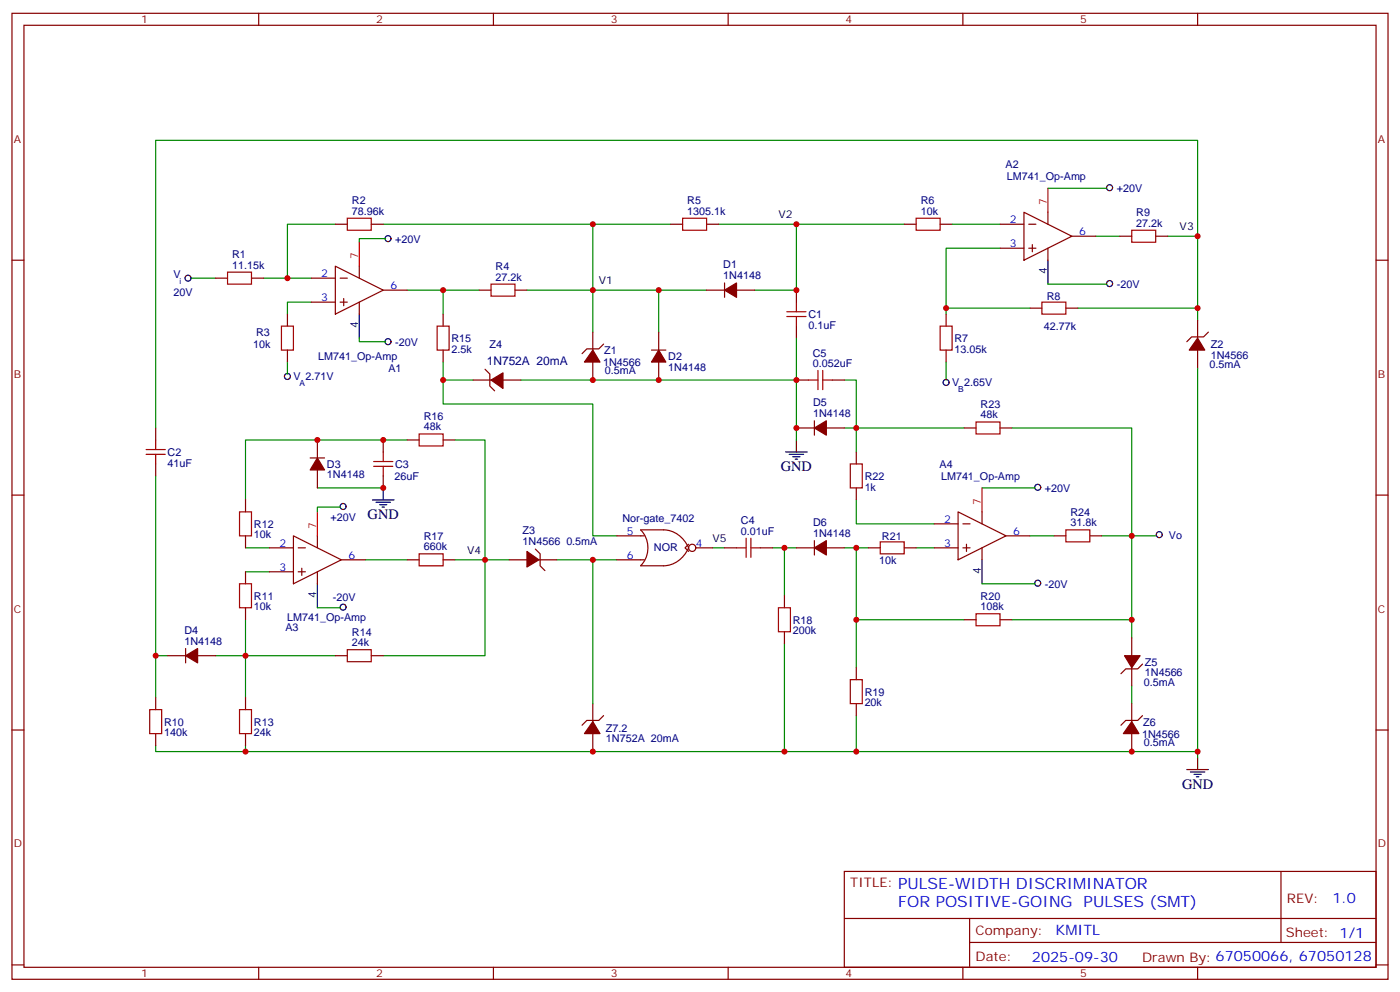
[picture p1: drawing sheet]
<svg xmlns="http://www.w3.org/2000/svg" width="412mm" height="292mm" viewBox="0 0 412 292" stroke-linecap="round" stroke-linejoin="round" font-family="sans-serif">
<g fill="none" stroke="#870000" stroke-width=".35">
<path d="M3.5 3.9h405.4v284.4h-405.4zM7.1 7.4h398.2v277.3h-398.2zM76.2 3.9v3.5M145.3 3.9v3.5M214.5 3.9v3.5M283.6 3.9v3.5M352.8 3.9v3.5M3.5 76.6h3.6M98.8 78.4l14.1 7-14.1 7.1zM98.8 66h3.5M105.8 78.4v3.5M109.4 66h3.5"/>
<path d="M197.6 66h3.5M208.1 66h3.6M266.3 66h3.6M276.9 66h3.6M294.6 66h7M294.6 73.1h7M301.6 62.5l14.1 7-14.1 7.1zM303 66h2.2M303 73.1h2.2M304.1 72v2.1M308.7 62.5v3.5M308.7 73.1v3.5"/>
<path d="M315.7 69.5h7.1M329.8 69.5h3.6M340.4 69.5h3.6M405.3 76.6h3.6M63.5 81.9h3.5M74.1 81.9h3.5M84.7 92.5v3.5M91.7 81.9h7.1M91.7 88.9h7.1M100.2 81.9h2.1M100.2 88.9h2.1M101.2 87.9v2.1"/>
<path d="M105.8 88.9v3.6M112.9 85.4h7M130.5 92.5v3.5M141.1 85.4h3.5M151.7 85.4h3.5M174.6 97.8v5.2M194 97.8v5.2M208.1 85.4h5.3M213.4 83.3v4.2M217 85.4h5.2M234.6 85.4v3.5M234.6 96v3.5"/>
<path d="M278.7 92.5v3.5M303.4 90.7h3.5M314 90.7h3.5M352.8 94.2v5.3M356 97.8l-1.5 1.4h-3.5l-1.4 1.4M84.7 103v3.6M130.5 103v3.6M139.3 111.9h5.3M142.9 108.7l1.4 1.4v3.5l1.4 1.4M148.2 111.9h5.3M174.6 106.6v5.3M177.8 101.3l-1.4 1.4h-3.5l-1.5 1.4"/>
<path d="M191.9 103h4.2M194 106.6v5.3M234.6 111.9h3.5M245.2 111.9h3.5M278.7 103v3.6M352.8 103v5.3M45.9 126v3.5M45.9 136.6v3.5M91.4 134.8h4.2M93.5 129.5v5.3M93.5 138.3v5.3M112.9 129.5v3.5"/>
<path d="M119.9 129.5h3.6M130.5 129.5h3.6M234.6 126h5.3M239.9 123.9v4.2M243.4 126h5.3M252.2 133v3.6M284 126h3.5M294.6 126h3.5M3.5 145.7h3.6M72.3 147.1v3.6M72.3 157.7v3.6M86.4 157.7l14.1 7.1-14.1 7z"/>
<path d="M93.5 157.7v3.6M112.9 140.1v3.5M181.7 157.7h8.1M239.9 159.1v4.3M252.2 143.6v3.5M275.2 154.2h7M282.2 150.7l14.1 7-14.1 7.1zM283.6 154.2h2.2M289.3 150.7v3.5M296.3 157.7h7.1M310.4 157.7h3.6M321 157.7h3.6"/>
<path d="M405.3 145.7h3.6M72.3 168.3v3.5M72.3 178.9v3.5M79.4 161.3h7M79.4 168.3h7M87.8 161.3h2.2M87.8 168.3h2.2M88.9 167.3v2.1M93.5 168.3v3.5M100.5 164.8h7.1M119.9 164.8h3.6M130.5 164.8h3.6"/>
<path d="M149.9 164.8h5.3M157.7 161.6l1.4 1.4v3.5l1.4 1.5M158.7 164.8h5.3M181.7 164.8h8.1M188.7 166.5a7.5 7.5 0 0 0 0-10.5h6.7a8.4 8.4 0 0 1 7.5 5.3 8.4 8.4 0 0 1-7.5 5.2h-6.7M202.8 160.2l-1 1.1 1 1M205 161.3h4.9M213.4 161.3h3.6M224 161.3h3.5M231.1 175.4v3.5M234.6 161.3h5.3M243.4 161.3h5.3"/>
<path d="M255.8 161.3h3.5M266.3 161.3h3.6M275.2 161.3h7M283.6 161.3h2.2M284.7 160.2v2.1M289.3 161.3v3.5M49.4 193h5.3M54.7 190.9v4.2M58.2 193h5.3M98.8 193h3.5M109.4 193h3.5M231.1 185.9v3.6"/>
<path d="M252.2 196.5v3.6M284 182.4h3.5M294.6 182.4h3.5M333.4 187.7v5.3M333.4 196.5v5.3M336.5 195.5l-1.4 1.4h-3.5l-1.4 1.4M3.5 214.9h3.6M45.9 205.4v3.5M45.9 215.9v3.6M72.3 205.4v3.5M72.3 215.9v3.6M174.6 207.1v5.3"/>
<path d="M174.6 215.9v5.3M177.8 210.6l-1.4 1.5h-3.5l-1.5 1.4M252.2 207.1v3.5M333.4 207.1v5.3M333.4 215.9v5.3M336.5 210.6l-1.4 1.5h-3.5l-1.4 1.4M405.3 214.9h3.6M248.7 256.5h156.6v28.2h-156.6zM377.3 256.5v20.9M248.7 270.4h156.5M285.6 277.4h119.6M285.6 270.4v14.1"/>
<path d="M3.5 284h3.6M76.2 284.7v3.6M145.3 284.7v3.6M214.5 284.7v3.6M283.6 284.7v3.6M352.8 284.7v3.6M405.3 284h3.6"/>
<circle cx="203.9" cy="161.3" r="1.06"/>
</g>
<g fill="none" stroke="#008700" stroke-width=".35">
<path d="M308.7 55.4h17.3M98.8 66h-14.1v15.9M112.9 66h61.7M113.6 70.2h-7.8v1.1M197.6 66h-23v19.4h-19.4M211.7 66h22.9v19.4h-12.4M234.6 66h31.7M280.5 66h14.1M294.6 73.1h-15.9v19.4M322.8 69.5h7M344 69.5h8.8v21.2M352.8 69.5v-28.2h-306.9v84.7"/>
<path d="M56.4 81.9h7.1M77.6 81.9h14.1M91.7 88.9h-7v3.6M105.8 99.5v1.1h7.8M119.9 85.4h10.6M141.1 85.4h-10.6v7.1M194 85.4v12.4M208.1 85.4h-33.5v12.4M234.6 99.5v30M278.7 90.7h24.7M308.7 83.6h17.3M317.5 90.7h35.3v3.5"/>
<path d="M84.7 106.6v3.5M130.5 111.9v7h44.1v38.8h7.1M130.5 106.6v5.3h8.8M153.5 111.9h81.1M248.7 111.9h3.5v21.1M278.7 106.6v5.3M352.8 108.3v114.7M119.9 129.5h-47.6v17.6M134.1 129.5h8.8v63.5h-30M248.7 126h35.3M298.1 126h35.3v56.4h-35.3M45.9 140.1v52.9"/>
<path d="M93.5 143.6h19.4M100.2 149.3h-6.7v1.4M252.2 147.1v7.1h23M289.3 143.6h15.5M303.4 157.7h7M324.6 157.7h15.8M72.3 161.3h7.1M72.3 168.3h7.1M93.5 178.9h6.7M107.6 164.8h12.3M134.1 164.8h15.8M164 164.8h17.7"/>
<path d="M174.6 164.8v42.3M209.9 161.3h3.5M227.5 161.3h7.1M231.1 161.3v14.1M248.7 161.3h7.1M252.2 161.3v35.2M269.9 161.3h5.3M289.3 171.8h15.5M49.4 193h-3.5v12.4M63.5 193h35.3M72.3 182.4v23M231.1 189.5v31.7"/>
<path d="M252.2 182.4h31.8M333.4 182.4v5.3M45.9 219.5v1.7h26.4M72.3 219.5v1.7h280.5M252.2 210.6v10.6M333.4 201.8v5.3"/>
</g>
<g fill="none" stroke="#000" stroke-width=".35">
<path d="M308.7 76.6v7M105.8 92.5v7M231.4 133h6.4M232.5 133.7h4.2M233.5 134.4h2.2M234.2 135.1h.7M234.6 129.5v3.5M109.7 147.1h6.4M110.8 147.8h4.2M111.8 148.6h2.1M112.5 149.3h.7M112.9 143.6v3.5"/>
<path d="M93.5 171.8v7.1M289.3 164.8v7M349.6 226.5h6.4M350.7 227.2h4.2M351.7 227.9h2.1M352.4 228.6h.7M352.8 223v3.5"/>
<circle cx="326.8" cy="55.2" r=".88"/>
<circle cx="114.3" cy="70.2" r=".88"/>
<circle cx="55.4" cy="81.9" r=".88"/>
<circle cx="326.8" cy="83.5" r=".88"/>
<circle cx="84.7" cy="110.8" r=".88"/>
<circle cx="114.3" cy="100.6" r=".88"/>
<circle cx="278.7" cy="112.6" r=".88"/>
<circle cx="101.1" cy="149.1" r=".88"/>
<circle cx="305.7" cy="143.4" r=".88"/>
<circle cx="341.5" cy="157.4" r=".88"/>
<circle cx="101.1" cy="178.7" r=".88"/>
<circle cx="305.7" cy="171.7" r=".88"/>
</g>
<g fill="none" stroke="#a10000" stroke-width=".35">
<path d="M102.3 64.2h7.1v3.6h-7.1zM201.1 64.2h7v3.6h-7zM269.9 64.2h7v3.6h-7zM333.4 67.8h7v3.5h-7zM67 80.1h7.1v3.5h-7.1zM82.9 96h3.5v7h-3.5zM128.8 96h3.5v7h-3.5zM144.6 83.6h7.1v3.6h-7.1zM231.8 93.2h5.6M231.8 91.8h5.6M234.6 88.9v2.9M234.6 93.2v2.8"/>
<path d="M276.9 96h3.6v7h-3.6zM306.9 88.9h7.1v3.6h-7.1zM238.1 111.9h2.8M240.9 109v5.7M242.4 111.9h2.8M242.4 109v5.7M43 133.7h5.7M43 132.3h5.7M45.9 129.5v2.8M45.9 133.7v2.9M110.1 137.3h5.6M110.1 135.9h5.6"/>
<path d="M112.9 133v2.9M112.9 137.3v2.8M123.5 127.7h7v3.6h-7zM250.5 136.6h3.5v7h-3.5zM287.5 124.2h7.1v3.5h-7.1zM70.6 150.7h3.5v7h-3.5zM219.8 158.4v5.7M221.2 158.4v5.7M259.3 159.5h7v3.5h-7zM314 156h7v3.5h-7zM70.6 171.8h3.5v7.1h-3.5zM123.5 163h7v3.5h-7z"/>
<path d="M217 161.3h2.8M221.2 161.3h2.8M229.3 178.9h3.5v7h-3.5zM102.3 191.2h7.1v3.6h-7.1zM287.5 180.7h7.1v3.5h-7.1zM44.1 208.9h3.5v7h-3.5zM70.6 208.9h3.5v7h-3.5zM250.5 200.1h3.5v7h-3.5z"/>
</g>
<path d="M308.7 55.4v7.1M105.8 71.3v7.1M93.5 150.7v7M289.3 143.6v7.1" fill="none" stroke="#f00" stroke-width=".35"/>
<g fill="#870000" stroke="#870000" stroke-width=".35">
<path d="M239.9 161.3l3.5-2.2v4.3z"/>
<path d="M239.9 126l3.5-2.1v4.2z"/>
<path d="M54.7 193l3.5-2.1v4.2z"/>
<path d="M93.5 134.8l2.1 3.5h-4.2z"/>
<path d="M194 103l2.1 3.6h-4.2z"/>
<path d="M213.4 85.4l3.6-2.1v4.2z"/>
<path d="M174.6 212.4l2.1 3.5h-4.5z"/>
<path d="M144.6 111.9l3.6-2.2v4.6z"/>
<path d="M333.4 212.4l2.1 3.5h-4.6z"/>
<path d="M331.3 193h4.5l-2.4 3.5z"/>
<path d="M352.8 99.5l2.1 3.5h-4.6z"/>
<path d="M174.6 103l2.1 3.6h-4.5z"/>
<path d="M155.2 162.3l3.5 2.5-3.5 2.1z"/>
</g>
<g fill="#c00">
<circle cx="352.8" cy="221.2" r=".88"/>
<circle cx="352.8" cy="90.7" r=".88"/>
<circle cx="352.8" cy="69.5" r=".88"/>
<circle cx="45.9" cy="193" r=".88"/>
<circle cx="130.5" cy="111.9" r=".88"/>
<circle cx="112.9" cy="129.5" r=".88"/>
<circle cx="93.5" cy="129.5" r=".88"/>
<circle cx="112.9" cy="143.6" r=".88"/>
<circle cx="72.3" cy="221.2" r=".88"/>
<circle cx="72.3" cy="193" r=".88"/>
<circle cx="142.9" cy="164.8" r=".88"/>
<circle cx="84.7" cy="81.9" r=".88"/>
<circle cx="174.6" cy="66" r=".88"/>
<circle cx="130.5" cy="85.4" r=".88"/>
<circle cx="174.6" cy="164.8" r=".88"/>
<circle cx="234.6" cy="66" r=".88"/>
<circle cx="234.6" cy="85.4" r=".88"/>
<circle cx="174.6" cy="85.4" r=".88"/>
<circle cx="194" cy="85.4" r=".88"/>
<circle cx="234.6" cy="111.9" r=".88"/>
<circle cx="333.4" cy="182.4" r=".88"/>
<circle cx="333.4" cy="157.7" r=".88"/>
<circle cx="234.6" cy="126" r=".88"/>
<circle cx="252.2" cy="126" r=".88"/>
<circle cx="252.2" cy="182.4" r=".88"/>
<circle cx="252.2" cy="161.3" r=".88"/>
<circle cx="231.1" cy="161.3" r=".88"/>
<circle cx="194" cy="111.9" r=".88"/>
<circle cx="174.6" cy="111.9" r=".88"/>
<circle cx="333.4" cy="221.2" r=".88"/>
<circle cx="174.6" cy="221.2" r=".88"/>
<circle cx="231.1" cy="221.2" r=".88"/>
<circle cx="252.2" cy="221.2" r=".88"/>
<circle cx="278.7" cy="90.7" r=".88"/>
</g>
<g font-size="4.6" fill="#00f">
<text x="264.6" y="261.8">PULSE-WIDTH DISCRIMINATOR</text>
<text x="264.6" y="267.1">FOR POSITIVE-GOING</text>
<text x="319.2" y="267.1">PULSES (SMT)</text>
</g>
<g font-size="4.2">
<text x="230" y="138.7">GND</text>
<text x="108.3" y="152.8">GND</text>
<text x="348.2" y="232.2">GND</text>
</g>
<g font-size="4.2" fill="#00f">
<text x="392.5" y="265.8">1.0</text>
<text x="310.9" y="275.3">KMITL</text>
<text x="304" y="283.1">2025-09-30</text>
</g>
<g font-size="3.9" fill="#800">
<text x="250.5" y="261.1">TITLE:</text>
<text x="379.1" y="265.8">REV:</text>
<text x="287.4" y="275.3">Company:</text>
<text x="378.7" y="275.9">Sheet: 1/1</text>
<text x="287.4" y="283">Date:</text>
<text x="336.4" y="283.1">Drawn By: 67050066, 67050128</text>
</g>
<text font-size="3.5" fill="#000080" x="143.4" y="107.4">1N752A 20mA</text>
<g font-size="3.2" fill="#800">
<text x="41.6" y="6.9">1</text>
<text x="110.8" y="6.9">2</text>
<text x="179.9" y="6.9">3</text>
<text x="249.1" y="6.9">4</text>
<text x="318.2" y="6.9">5</text>
<text x="4.1" y="42">A</text>
<text x="405.9" y="42">A</text>
<text x="4.1" y="111.2">B</text>
<text x="405.9" y="111.2">B</text>
<text x="4.1" y="180.3">C</text>
<text x="405.9" y="180.3">C</text>
<text x="4.1" y="249.4">D</text>
<text x="405.9" y="249.4">D</text>
<text x="41.6" y="287.7">1</text>
<text x="110.8" y="287.7">2</text>
<text x="179.9" y="287.7">3</text>
<text x="249.1" y="287.7">4</text>
<text x="318.2" y="287.7">5</text>
</g>
<g font-size="3.2" fill="#000080">
<text x="296.2" y="49.6">A2</text>
<text x="296.6" y="53.1">LM741_Op-Amp</text>
<text x="329" y="56.7">+20V</text>
<text x="103.7" y="63.2">78.96k</text>
<text x="103.7" y="60.1">R2</text>
<text x="202.4" y="63.2">1305.1k</text>
<text x="202.4" y="60.1">R5</text>
<text x="271.2" y="63.2">10k</text>
<text x="271.2" y="60.1">R6</text>
<text x="334.7" y="63.7">R9</text>
<text x="116.4" y="71.6">+20V</text>
<text x="334.7" y="66.7">27.2k</text>
<text x="68.4" y="76">R1</text>
<text x="51.2" y="81.9">V</text>
<text x="68.4" y="79.1">11.15k</text>
<text x="146" y="82.6">27.2k</text>
<text x="146" y="79.6">R4</text>
<text x="213.1" y="82.2">1N4148</text>
<text x="213.1" y="79">D1</text>
<text x="51.2" y="87.2">20V</text>
<text x="308.3" y="88.4">R8</text>
<text x="329" y="84.9">-20V</text>
<text x="238.1" y="93.6">C1</text>
<text x="75.4" y="99">R3</text>
<text x="116.4" y="102">-20V</text>
<text x="133" y="100.8">R15</text>
<text x="238.1" y="96.8">0.1uF</text>
<text x="281.2" y="100.8">R7</text>
<text x="307.5" y="97.2">42.77k</text>
<text x="74.6" y="102.6">10k</text>
<text x="93.8" y="106">LM741_Op-Amp</text>
<text x="133" y="103.8">2.5k</text>
<text x="144.2" y="102.6">Z4</text>
<text x="177.7" y="107.7">1N4566</text>
<text x="178" y="104.2">Z1</text>
<text x="196.8" y="105.9">D2</text>
<text x="239.4" y="108">0.052uF</text>
<text x="239.4" y="105">C5</text>
<text x="281.2" y="103.8">13.05k</text>
<text x="356.7" y="105.6">1N4566</text>
<text x="356.7" y="102.5">Z2</text>
<text x="86.4" y="111.9">V 2.71V</text>
<text x="114.4" y="109.5">A1</text>
<text x="178.2" y="110.1">0.5mA</text>
<text x="196.8" y="109.1">1N4148</text>
<text x="280.5" y="113.6">V 2.65V</text>
<text x="356.3" y="108.3">0.5mA</text>
<text x="239.5" y="119.6">D5</text>
<text x="124.8" y="123.6">R16</text>
<text x="239.5" y="122.8">1N4148</text>
<text x="288.9" y="123.2">48k</text>
<text x="288.9" y="120.1">R23</text>
<text x="124.8" y="126.7">48k</text>
<text x="49.4" y="137.3">41uF</text>
<text x="49.4" y="134.2">C2</text>
<text x="96.3" y="137.8">D3</text>
<text x="116.4" y="137.8">C3</text>
<text x="276.8" y="137.8">A4</text>
<text x="96.3" y="140.8">1N4148</text>
<text x="116.2" y="141.2">26uF</text>
<text x="254.7" y="141.4">R22</text>
<text x="277.2" y="141.3">LM741_Op-Amp</text>
<text x="254.7" y="144.4">1k</text>
<text x="307.8" y="144.9">+20V</text>
<text x="74.8" y="155.5">R12</text>
<text x="97.4" y="153.5">+20V</text>
<text x="183.4" y="153.6">Nor-gate_7402</text>
<text x="218.3" y="154.4">C4</text>
<text x="239.5" y="154.9">D6</text>
<text x="315.3" y="154.9">31.8k</text>
<text x="315.3" y="151.9">R24</text>
<text x="74.8" y="158.5">10k</text>
<text x="124.8" y="162">660k</text>
<text x="124.8" y="158.9">R17</text>
<text x="153.9" y="160.5">1N4566 0.5mA</text>
<text x="153.9" y="157.3">Z3</text>
<text x="218.3" y="157.4">0.01uF</text>
<text x="239.5" y="158.1">1N4148</text>
<text x="259.8" y="158.9">R21</text>
<text x="344.3" y="158.8">Vo</text>
<text x="192.6" y="162.3">NOR</text>
<text x="258.9" y="165.9">10k</text>
<text x="307.8" y="173.1">-20V</text>
<text x="74.8" y="179.7">10k</text>
<text x="74.8" y="176.6">R11</text>
<text x="98.1" y="176.8">-20V</text>
<text x="288.9" y="179.6">108k</text>
<text x="288.9" y="176.6">R20</text>
<text x="84.1" y="185.7">A3</text>
<text x="84.6" y="182.9">LM741_Op-Amp</text>
<text x="233.5" y="183.7">R18</text>
<text x="54.3" y="189.8">1N4148</text>
<text x="54.3" y="186.6">D4</text>
<text x="103.7" y="190.2">24k</text>
<text x="103.7" y="187.1">R14</text>
<text x="233.5" y="186.7">200k</text>
<text x="337.3" y="196">Z5</text>
<text x="336.9" y="201.8">0.5mA</text>
<text x="337.3" y="199.1">1N4566</text>
<text x="254.7" y="207.9">20k</text>
<text x="254.7" y="204.9">R19</text>
<text x="48.3" y="213.7">R10</text>
<text x="74.8" y="213.7">R13</text>
<text x="178.5" y="215.4">Z7.2</text>
<text x="336.7" y="213.6">Z6</text>
<text x="48.3" y="216.7">140k</text>
<text x="74.8" y="216.7">24k</text>
<text x="178.5" y="218.5">1N752A 20mA</text>
<text x="336.4" y="217.1">1N4566</text>
<text x="336.9" y="219.5">0.5mA</text>
</g>
<g font-size="3.2">
<text x="229.3" y="64.2">V2</text>
<text x="347.5" y="67.8">V3</text>
<text x="176.4" y="83.6">V1</text>
<text x="308.3" y="80.7" transform="rotate(-90 308.3 80.7)">4</text>
<text x="105.5" y="96.6" transform="rotate(-90 105.5 96.6)">4</text>
<text x="209.9" y="159.5">V5</text>
<text x="137.6" y="163">V4</text>
<text x="288.9" y="168.9" transform="rotate(-90 288.9 168.9)">4</text>
<text x="93.1" y="176" transform="rotate(-90 93.1 176)">4</text>
</g>
<g font-size="3.2" fill="#00f">
<text x="297.5" y="65.7">2</text>
<text x="317.9" y="69.2">6</text>
<text x="297.5" y="72.7">3</text>
<text x="94.6" y="81.5">2</text>
<text x="94.6" y="88.6">3</text>
<text x="115" y="85.1">6</text>
<text x="278.1" y="153.8">2</text>
<text x="82.3" y="160.9">2</text>
<text x="184.6" y="157.4">5</text>
<text x="205" y="160.9">4</text>
<text x="278.1" y="160.9">3</text>
<text x="298.4" y="157.4">6</text>
<text x="82.3" y="168">3</text>
<text x="102.7" y="164.4">6</text>
<text x="184.6" y="164.4">6</text>
</g>
<g font-size="3.2" fill="#f00">
<text x="308.3" y="60.4" transform="rotate(-90 308.3 60.4)">7</text>
<text x="105.5" y="76.2" transform="rotate(-90 105.5 76.2)">7</text>
<text x="288.9" y="148.6" transform="rotate(-90 288.9 148.6)">7</text>
<text x="93.1" y="155.6" transform="rotate(-90 93.1 155.6)">7</text>
</g>
<g font-size="2.5" fill="#000080">
<text x="52.9" y="83.6">i</text>
<text x="88.2" y="113.6">A</text>
<text x="282.2" y="115.4">B</text>
</g>
</svg>
